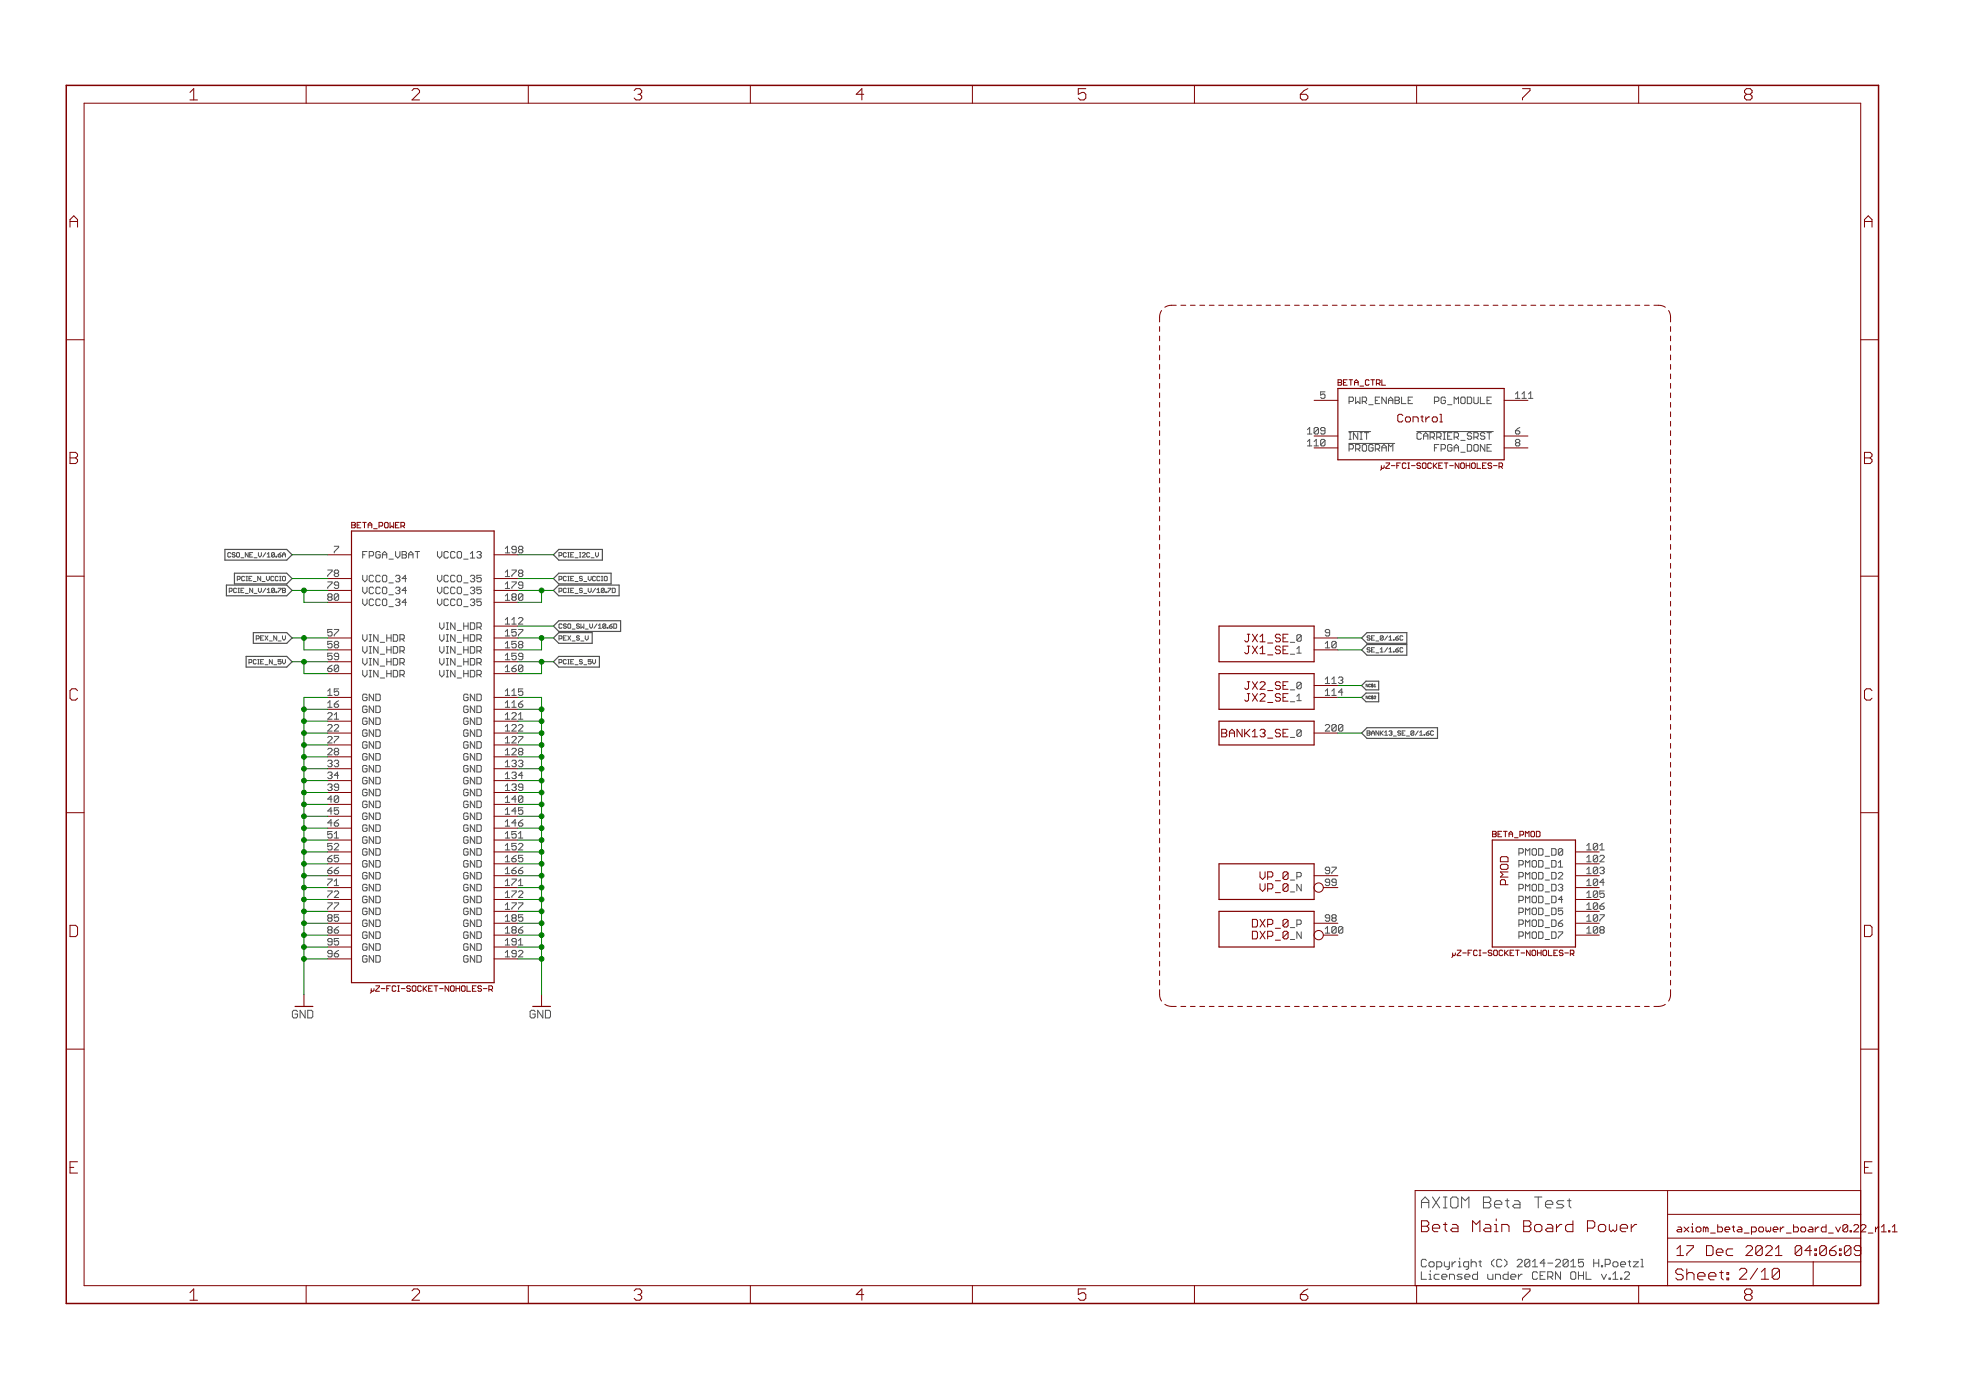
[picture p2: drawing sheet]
<svg xmlns="http://www.w3.org/2000/svg" width="420mm" height="297mm" viewBox="0 0 420 297" stroke-linecap="round" stroke-linejoin="round" font-family="sans-serif">
<g fill="none" stroke="#505050" stroke-width=".21">
<path d="M279.4 92.8h1M279.4 95.3h1M279.4 91.8l.5-.4v1.4M279.4 94.4l.5-.5v1.4M283.2 83.7h-1v.7l.5-.2 .5 .2v.5l-.3 .2h-.4l-.3-.2M288.2 92.2h4.7M288.2 94.8h9.9M288.3 92.5h.5M288.3 93.9h.5M288.5 92.5v1.4M289.2 85.1l-.2-.2h-.7v1.4M289.2 85.6l-.2 .2h-.7"/>
<path d="M289.2 95.2l-.2-.2h-.7v1.4M289.2 95.7l-.2 .2h-.7M302.8 92.2h16.3M303.8 92.7l-.3-.2h-.4l-.3 .2v.9l.3 .3h.4l.3-.3M306.6 95v1.4M306.6 85.8h.7M306.6 95.7h.4M307.3 84.9h-.7v1.4M323.9 92.1v.4l.2 .3h.5l.2-.3M323.9 92.1h.7l.2 .2M323.9 84.2l.4-.5v1.4M323.9 85.1h.9"/>
<path d="M324.1 94.6l-.2 .2 .2 .5h.5l.2-.2M324.1 94.6h.5M324.6 94.6l.2 .2M324.8 94.1l-.2-.2h-.5l-.2 .2 .2 .5M324.8 91.4l-.9 .7M324.8 94.4l-.2 .2M49.3 118.3l-.2-.2h-.3l-.1 .2v.6l.1 .1 .5-.1M49.6 118.9l.2 .1 .4-.1M50.2 118.3l-.1-.2-.5 .2 .2 .3 .4 .1M71.4 116.7h1M72.4 117l-1 .9v.3M77.5 118.6h.5"/>
<path d="M78.4 117.9h-.9v1.4M93.5 117.9v.9l.5 .5 .4-.5M108 117.2l.5-.5v1.5M108 118.2h.9M119.5 118.7h.4l.2-.1-.2-.5h-.4v.9M120.6 118.1l-.2 .2v.6l.2 .1M49 126.3h.5l.1-.1-.1-.5h-.5v.9M50.6 125.9l-.2-.2-.5 .2v.6l.2 .1 .5-.1M50.7 123.8h.5l.1-.2-.1-.4h-.5v.9M50.9 125.7h.3M50.9 126.6h.3M51 125.7v.9"/>
<path d="M52.3 123.3l-.2-.1-.5 .1v.7l.2 .1 .5-.1M54.8 136.5h.4l.2-.5-.6-.1v.9M55.7 136.3h.3M56.3 135.9h-.6v.9h.6M70 135.7l.3 .2h.4l.3-.2M70 138.2l.3 .3h.4l.3-.3M70 124.4h1M70 121.8h1M70.3 127.6l-.3 .2 .3 .5h.4l.3-.2M70.3 127.6h.4M70.7 127.6l.3 .2M71 122l-1 1v.2"/>
<path d="M71 124.6l-1 .9v.3M71 127.1l-.3-.2h-.4l-.3 .2 .3 .5M71 134.5h-1v.7l.5-.2 .5 .2M71 137.1h-1v.7l.5-.3 .5 .3M71 139.6h-1v.7l.5-.2 .5 .2M71 127.4l-.3 .2M77.5 122.9v1l.5 .4 .4-.4M77.5 125.5v.9l.5 .5 .4-.5M77.5 128v.9l.5 .5 .4-.5M77.5 135.6v1l.5 .4 .4-.4M77.5 138.2v.9l.5 .5 .4-.5M93.5 122.9v1l.5 .4 .4-.4"/>
<path d="M93.5 125.5v.9l.5 .5 .4-.5M93.5 128v.9l.5 .5 .4-.5M94 133.1v.9l.4 .5M94 135.6v1l.4 .4M94 138.2v.9l.4 .5M108 122.3l.5-.5v1.4M108 124.8l.5-.4v1.4M108 127.4l.5-.5v1.4M108 132.4l.5-.4v1.4M108 135l.5-.5v1.4M108 137.5l.5-.4v1.4M108 123.2h.9"/>
<path d="M108 125.8h.9M108 128.3h.9M108 135.9h.9M108 138.5h.9M108 133.4h.9M119.5 126.3h.4l.2-.4-.6-.2v.9M119.5 123.8h.4l.2-.5-.6-.1v.9M119.5 136.5h.4l.2-.5-.6-.1v.9M120.1 133.5l-.2-.2-.4 .2v.6l.1 .2 .5-.2M120.4 134.1l.2 .2M120.4 136.3h.3M120.6 125.7l-.2 .2v.6l.2 .1"/>
<path d="M120.6 123.2l-.2 .1v.7l.2 .1M120.6 133.3l-.2 .2 .2 .3M121 135.9h-.6v.9h.6M283.2 135.7l.3 .2h.4l.3-.2M283.2 138.5h1M283.2 137.5l.5-.4v1.4M284.2 134.7l-.3-.2h-.4l-.3 .2 .3 .5h.7M292.8 138.6l-.1-.2-.5 .2 .1 .3h.4l.1 .1-.1 .3-.5-.1M292.8 136l-.1-.1-.5 .1 .1 .3h.4l.1 .2-.1 .3-.5-.1M293.1 136.3h.3M293.1 138.9h.3M293.7 138.4h-.6v.9h.6"/>
<path d="M293.7 135.9h-.6v.9h.6M53.2 141.6h.5l.1-.2-.1-.5h-.5v1M54.8 141.1l-.2-.2-.5 .2v.6l.2 .2 .5-.2M70 147.7l.5-.5v1.4M70 150.2l.5-.4v1.4M70 148.6h1M70 152.5l.3-.2h.4l.3 .2M70 151.2h1M70 155.1l.3-.3h.4l.3 .3M70 157.6l.3-.2h.4l.3 .2M70 142.8v.5l.3 .2h.4l.3-.2M70 140.8l.3 .2h.4l.3-.2"/>
<path d="M70 142.8h.7l.3 .3M71 152.8l-1 .9h1M71 155.3l-1 .9h1M71 157.8l-1 1h1M71 142.1l-1 .7M77.5 140.7v.9l.5 .5 .4-.5M77.5 143.3v.9l.5 .5 .4-.5M78 149h.4M78 151.6h.4M78 154.1h.4M78 156.7h.4M78 159.2h.4"/>
<path d="M78.4 148.6l-.2-.3h-.5l-.2 .3v.9l.2 .2h.5l.2-.2M78.4 151.1l-.2-.2h-.5l-.2 .2v.9l.2 .3h.5l.2-.3M78.4 153.6l-.2-.2h-.5l-.2 .2v1l.2 .2h.5l.2-.2M78.4 156.2l-.2-.2h-.5l-.2 .2v.9l.2 .3h.5l.2-.3M78.4 158.7l-.2-.2h-.5l-.2 .2v1l.2 .2h.5l.2-.2M94 140.7v.9l.4 .5M94 143.3v.9l.4 .5M99.3 148.3l-.2 .3v.9l.2 .2M99.3 150.9l-.2 .2v.9l.2 .3M99.3 153.4l-.2 .2v1l.2 .2M99.3 156l-.2 .2v.9l.2 .3M99.3 158.5l-.2 .2v1l.2 .2"/>
<path d="M108 148.6h.9M108 151.2h.9M108 153.7h.9M108 156.2h.9M108 158.8h.9M108 147.7l.5-.5v1.4M108 140.1l.5-.5v1.4M108 142.6l.5-.5v1.4M108 150.2l.5-.4v1.4M108 152.8l.5-.5v1.4M108 155.3l.5-.5v1.4M108 157.8l.5-.4v1.4"/>
<path d="M108 141h.9M108 143.5h.9M119.5 141.6h.4l.2-.5-.6-.2v1M120.6 140.9l-.2 .2v.6l.2 .2M283.2 148.6h1M283.2 155.1l.3-.3h.4l.3 .3M283.2 145.1l.5-.4v1.4M283.2 147.7l.5-.5v1.4M283.2 146.1h1M284.2 155.3l-1 .9h1M292.2 156.7h.5M292.2 156.2h.5l.1 .1-.1 .4 .1 .3-.1 .1h-.5z"/>
<path d="M292.3 146.2v.6l-.3-.6v.6M292.3 148.8v.5l-.3-.5v.5M292.9 146.3h-.4v.4h.4M292.9 148.8h-.4v.4h.4M293.1 146.7l.1 .1M293.1 149.2l.1 .1M293.1 156.7h.6M293.2 146.2v.3M293.2 148.8v.2M293.4 156.2l-.3 .3v.6M70 160.1l.3-.2h.4l.3 .2M70 165.2l.3-.2h.4l.3 .2"/>
<path d="M70 162.7l.3-.2h.4l.3 .2M70 163.6l.3 .3h.4l.3-.3M70 166.2l.3 .2h.4l.3-.2M70 167.8l.3-.3h.4l.3 .3M70 168.7l.3 .2h.4l.3-.2M70 178.9l.3 .2h.4l.3-.2M70.5 163.2h.2M70.5 165.7h.2M70.5 168.2h.2M70.7 163.2l.3 .2M70.7 165.7l.3 .2M70.7 168.2l.3 .3"/>
<path d="M71 160.4l-1 .9h1M71 162.9l-.3 .3M71 165.5l-.3 .2M71 168l-.3 .2M71 170.8h-1l.7-.7v1.4M71 173.3h-1l.7-.7v1.4M71 175.9h-1l.7-.7v1.4M71 177.7h-1v.7l.5-.2 .5 .2M78 161.7h.4M78 164.3h.4M78 166.8h.4M78 169.4h.4"/>
<path d="M78 171.9h.4M78 174.4h.4M78 177h.4M78 179.5h.4M78.4 161.3l-.2-.3h-.5l-.2 .3v.9l.2 .2h.5l.2-.2M78.4 163.8l-.2-.2h-.5l-.2 .2v.9l.2 .3h.5l.2-.3M78.4 166.3l-.2-.2h-.5l-.2 .2v1l.2 .2h.5l.2-.2M78.4 168.9l-.2-.2h-.5l-.2 .2v.9l.2 .3h.5l.2-.3M78.4 171.4l-.2-.2h-.5l-.2 .2v1l.2 .2h.5l.2-.2M78.4 174l-.2-.3h-.5l-.2 .3v.9l.2 .2h.5l.2-.2M78.4 176.5l-.2-.2h-.5l-.2 .2v.9l.2 .3h.5l.2-.3M78.4 179l-.2-.2h-.5l-.2 .2v1l.2 .2h.5l.2-.2"/>
<path d="M99.3 161l-.2 .3v.9l.2 .2M99.3 163.6l-.2 .2v.9l.2 .3M99.3 166.1l-.2 .2v1l.2 .2M99.3 168.7l-.2 .2v.9l.2 .3M99.3 171.2l-.2 .2v1l.2 .2M99.3 173.7l-.2 .3v.9l.2 .2M99.3 176.3l-.2 .2v.9l.2 .3M99.3 178.8l-.2 .2v1l.2 .2M108 161.3h.9M108 163.9h.9M108 166.4h.9M108 168.9h.9"/>
<path d="M108 179.1h.9M108 160.4l.5-.5v1.4M108 162.9l.5-.4v1.4M108 165.5l.5-.5v1.4M108 168l.5-.5v1.4M108 170.5l.5-.4v1.4M108 173.1l.5-.5v1.4M108 175.6l.5-.4v1.4M108 178.2l.5-.5v1.4M108 171.5h.9M108 174h.9M108 176.6h.9"/>
<path d="M70 183.5v.4l.3 .3h.4l.3-.3M70 186v.5l.3 .2h.4l.3-.2M70 181.4l.3 .2h.4l.3-.2M70 183.5h.7l.3 .2M70 187.9h1M70 186h.7l.3 .2M70 192.9h1M70 190.4h1M70.3 196.2l-.3 .2 .3 .5h.4l.3-.3M70.3 198.7l-.3 .2 .3 .5h.4l.3-.2M70.3 196.2h.4M70.3 198.7h.4"/>
<path d="M70.7 196.2l.3 .2M70.7 198.7l.3 .2M71 180.2h-1v.7l.5-.2 .5 .2M71 188.1l-1 .9v.3M71 190.6l-1 1v.2M71 193.2l-1 .9v.2M71 195.7l-.3-.2h-.4l-.3 .2 .3 .5M71 198.2l-.3-.2h-.4l-.3 .2 .3 .5M71 182.8l-1 .7M71 185.3l-1 .7M71 195.9l-.3 .3M71 198.5l-.3 .2"/>
<path d="M78 182.1h.4M78 184.6h.4M78 187.1h.4M78 189.7h.4M78 192.2h.4M78 194.8h.4M78 197.3h.4M78 199.8h.4M78.4 181.6l-.2-.2h-.5l-.2 .2v.9l.2 .3h.5l.2-.3M78.4 184.1l-.2-.2h-.5l-.2 .2v1l.2 .2h.5l.2-.2M78.4 186.7l-.2-.3h-.5l-.2 .3v.9l.2 .2h.5l.2-.2M78.4 189.2l-.2-.2h-.5l-.2 .2v.9l.2 .3h.5l.2-.3"/>
<path d="M78.4 191.7l-.2-.2h-.5l-.2 .2v1l.2 .2h.5l.2-.2M78.4 194.3l-.2-.2h-.5l-.2 .2v.9l.2 .3h.5l.2-.3M78.4 196.8l-.2-.2h-.5l-.2 .2v1l.2 .2h.5l.2-.2M78.4 199.4l-.2-.3h-.5l-.2 .3v.9l.2 .2h.5l.2-.2M99.3 181.4l-.2 .2v.9l.2 .3M99.3 183.9l-.2 .2v1l.2 .2M99.3 186.4l-.2 .3v.9l.2 .2M99.3 189l-.2 .2v.9l.2 .3M99.3 191.5l-.2 .2v1l.2 .2M99.3 194.1l-.2 .2v.9l.2 .3M99.3 196.6l-.2 .2v1l.2 .2M99.3 199.1l-.2 .3v.9l.2 .2"/>
<path d="M108 181.6h.9M108 184.2h.9M108 186.7h.9M108 196.9h.9M108 199.4h.9M108 180.7l.5-.5v1.4M108 183.2l.5-.4v1.4M108 185.8l.5-.5v1.4M108 188.3l.5-.4v1.4M108 190.9l.5-.5v1.4M108 193.4l.5-.5v1.4M108 195.9l.5-.4v1.4"/>
<path d="M108 198.5l.5-.5v1.4M108 189.3h.9M108 191.8h.9M108 194.3h.9M283.2 186.5l.3 .2h.4l.3-.2M283.2 196.6l.3 .3h.4l.3-.3M283.2 199.4h1M283.2 189l.3 .3h.4l.3-.3M283.2 198.5l.5-.5v1.4M284.2 185.5l-.3-.2h-.4l-.3 .2 .3 .5h.7M284.2 188.1l-.3-.2h-.4l-.3 .2 .3 .5h.7M284.2 195.7l-.3-.2h-.4l-.3 .2 .3 .5h.7"/>
<path d="M324.6 181.4h.7M324.6 183.9h.7M324.6 186.4h.7M324.6 197.5h.7M324.6 195h.7M324.6 192.4h.7M324.6 189.9h.7M324.6 187.4h.7M324.6 184.8h.7M324.6 182.3h.7M325.3 189h-.7v1.4M325.3 191.5h-.7v1.4"/>
<path d="M325.3 194.1h-.7v1.4M325.3 196.6h-.7v1.4M325.3 199.1h-.7v1.4M339.1 181.6h.9M339.1 184.2h.9M339.1 186.7h.9M339.1 196.9h.9M339.1 199.4h.9M339.1 189.3h.9M339.1 191.8h.9M339.1 194.3h.9M339.1 198.5l.5-.5v1.4"/>
<path d="M339.1 180.7l.5-.5v1.4M339.1 183.2l.5-.4v1.4M339.1 185.8l.5-.5v1.4M339.1 188.3l.5-.4v1.4M339.1 190.9l.5-.5v1.4M339.1 193.4l.5-.5v1.4M339.1 195.9l.5-.4v1.4M63 216.7h.6M63.3 215.9h-.5l-.3 .3v1.1l.3 .2h.5M70 201.7l.3 .3h.4l.3-.3M70 204.3l.3 .2h.4l.3-.2M71 200.8l-.3-.2h-.4l-.3 .2 .3 .5h.7"/>
<path d="M71 203.3l-.3-.2h-.4l-.3 .2 .3 .5h.7M78 202.4h.4M78 204.9h.4M78.4 201.9l-.2-.2h-.5l-.2 .2v.9l.2 .3h.5l.2-.3M78.4 204.4l-.2-.2h-.5l-.2 .2v1l.2 .2h.5l.2-.2M99.3 201.7l-.2 .2v.9l.2 .3M99.3 204.2l-.2 .2v1l.2 .2M108 202h.9M108 204.5h.9M108 201l.5-.4v1.4M108 203.6l.5-.5v1.4M113.8 216.7h.6"/>
<path d="M114.1 215.9h-.5l-.3 .3v1.1l.3 .2h.5M324.6 200.1h.7M303.8 257h1.6M304.6 255.8l-.8 .8v1.5M303.8 271.8v1.6h1M304.6 269.1h-.6l-.2 .3v1.1l.2 .2h.6M344.7 273.4h1.1M346.3 273.1h.3v.3h-.3zM347.4 271.8h.6l.2 .2v.3l-1 1.1h1M348 269.6h.5M348.2 269.4v1.1l.3 .2M349.1 269.6h1l-1 1.1h1"/>
<path d="M350.7 269.1h.3v1.6M350.7 270.7h.5"/>
</g>
<g fill="none" stroke="#505050" stroke-width=".25">
<path d="M62.4 118.6l-1.1-1.2h-13.2v2.3h13.2M118.3 118.6l1.1-1.2h9.3v2.3h-9.3zM62.4 126.2l-1.1-1.2h-12.9v2.3h12.9M62.4 123.6l-1.1-1.1h-11.2v2.3h11.2M62.4 136.3l-1.1-1.1h-7.2v2.3h7.2M118.3 126.2l1.1-1.2h12.9v2.3h-12.9zM118.3 123.6l1.1-1.1h11.2v2.3h-11.2zM119.4 132.7h13.2v2.2h-13.2l-1.1-1.1zM119.4 135.2h7.2v2.3h-7.2l-1.1-1.2zM291 136.3l1.1-1.1h8.6v2.3h-8.6zM291 138.9l1.1-1.2h8.6v2.3h-8.6zM62.4 141.4l-1.1-1.1h-8.7v2.3h8.7"/>
<path d="M119.4 140.3h8.7v2.3h-8.7l-1.1-1.2zM291 156.7l1.1-1.2h15.1v2.3h-15.1zM291 146.5l.9-.9h2.7v1.8h-2.7zM291 149l.9-.9h2.7v1.9h-2.7z"/>
</g>
<g fill="none" stroke="#800000" stroke-width=".21">
<path d="M41.4 18.9l-.8 .8M65.4 18.2v3.9M88.5 18.9l-.4 .4M89.7 19.7l-1.6 1.7h1.6M112.9 18.2v3.9M135.9 18.9l-.4 .4M160.4 18.2v3.9M184.2 18.9l-1.2 1.3h1.6M207.8 18.2v3.9M232.1 18.9h-1.7v1.3l.8-.5M255.3 18.2v3.9M278.7 19.3l-.8 .9"/>
<path d="M302.7 18.2v3.9M325.4 18.9h1.6M327 19.3l-1.6 1.7v.4M350.2 18.2v3.9M373.2 18.9l-.4 .4v.4l.4 .5-.4 .4v.4l.4 .4M18 22.1h379.7v252.6h-379.7zM40.6 21.4h1.6M135.5 21l.4 .4M230.4 21l.4 .4M277.9 20.2v.8l.4 .4M277.9 20.2h1.2M14.2 72.6h3.8"/>
<path d="M247.8 69.8v1M247.8 71.8v1M247.8 73.9v1M247.8 75.9v1M247.8 77.9v1M247.8 79.9v1M248.2 66.4l-.4 1v1.4M251.4 65.2l-1.4 .1-1.1 .4M252.4 65.2h1M254.4 65.2h1M256.4 65.2h1.1M258.4 65.2h1.1"/>
<path d="M260.5 65.2h1M262.5 65.2h1M264.5 65.2h1M266.5 65.2h1M268.5 65.2h1.1M270.6 65.2h1M272.6 65.2h1M274.6 65.2h1M276.6 65.2h1.1M278.7 65.2h1M280.7 65.2h1M282.7 65.2h1"/>
<path d="M284.7 65.2h1M286.7 65.2h1.1M288.8 65.2h1M290.8 65.2h1M292.8 65.2h1M294.8 65.2h1M296.9 65.2h1M298.9 65.2h1M300.9 65.2h1M302.9 65.2h1M304.9 65.2h1.1M307 65.2h1"/>
<path d="M309 65.2h1M311 65.2h1M313 65.2h1M315 65.2h1.1M317.1 65.2h1M319.1 65.2h1M321.1 65.2h1M323.1 65.2h1.1M325.2 65.2h1M327.2 65.2h1M329.2 65.2h1M331.2 65.2h1.1"/>
<path d="M333.2 65.2h1.1M335.3 65.2h1M337.3 65.2h1M339.3 65.2h1M341.3 65.2h1M343.3 65.2h1.1M345.4 65.2h1M347.4 65.2h1M349.4 65.2h1M351.5 65.2h1M353.5 65.2l1.4 .1 1 .4M356.6 66.4l.4 1v1.4"/>
<path d="M357 69.8v1M357 71.8v1M357 73.9v1M357 75.9v1M357 77.9v1M357 79.9v1M397.7 72.6h3.8M15 97.9h1.2M16.2 96.7h-1.2v2.4h1.2M247.8 81.9v1.1M247.8 84v1M247.8 86v1"/>
<path d="M247.8 88v1M247.8 90v1.1M247.8 92.1v1M247.8 94.1v1M247.8 96.1v1M247.8 98.1v1.1M280.8 93.2h5.1M280.8 85.6h5.1M280.8 95.7h5.1M286 81.2h.6l.1 .1-.1 .4 .1 .4-.1 .2h-.6zM286 81.7h.6M295.2 99.5v.8l-.2 .2"/>
<path d="M295.8 99.5v.4l-.2 .2-.4-.2M296.2 98.9h.8l-.8 1.2h.8M297.3 99.5h.8M299.8 88.8l-.3-.3h-.5l-.3 .3v1.1l.3 .3h.5l.3-.3M321.5 93.2h5M321.5 85.6h5M321.5 95.7h5M357 81.9v1.1M357 84v1M357 86v1M357 88v1M357 90v1.1"/>
<path d="M357 92.1v1M357 94.1v1M357 96.1v1M357 98.1v1.1M398.5 97.9h1.2M399.7 96.7h-1.2v2.4h1.2M70 118.6h5.1M75.2 111.6h.6l.1 .2-.1 .4 .1 .4-.1 .2h-.6zM75.2 112.2h.6M105.6 118.6h5.1M247.8 100.2v1M247.8 102.2v1"/>
<path d="M247.8 104.2v1M247.8 106.2v1.1M247.8 108.3v1M247.8 110.3v1M247.8 112.3v1M247.8 114.3v1.1M247.8 116.4v1M247.8 118.4v1M357 100.2v1M357 102.2v1M357 104.2v1M357 106.2v1.1"/>
<path d="M357 108.3v1M357 110.3v1M357 112.3v1M357 114.3v1.1M357 116.4v1M357 118.4v1M14.2 123.1h3.8M70 123.6h5.1M70 126.2h5.1M70 128.7h5.1M70 136.3h5.1M70 138.9h5.1"/>
<path d="M105.6 123.6h5.1M105.6 126.2h5.1M105.6 128.7h5.1M105.6 136.3h5.1M105.6 138.9h5.1M105.6 133.8h5.1M247.8 120.4v1M247.8 122.4v1M247.8 124.5v1M247.8 126.5v1M247.8 128.5v1M247.8 130.5v1.1"/>
<path d="M247.8 132.5v1.1M247.8 134.6v1M247.8 136.6v1M247.8 138.6v1.1M266.6 135.5h.5M266.6 138.1h.5M266.8 135.5v1.4l-.2 .3h-.3l-.3-.3M266.8 138.1v1.3l-.2 .3h-.3l-.3-.3M267.7 135.5l1 1.7M267.7 138.1l1 1.6M268.7 135.5l-1 1.7M268.7 138.1l-1 1.6"/>
<path d="M280.8 136.3h5.1M280.8 138.9h5.1M357 120.4v1M357 122.4v1M357 124.5v1M357 126.5v1M357 128.5v1M357 130.5v1.1M357 132.5v1.1M357 134.6v1M357 136.6v1M357 138.6v1.1"/>
<path d="M397.7 123.1h3.8M15.4 147.2l-.4 .4v1.6l.4 .4M70 149h5.1M70 151.6h5.1M70 154.1h5.1M70 156.7h5.1M70 159.2h5.1M70 141.4h5.1M70 144h5.1M105.6 149h5.1M105.6 151.6h5.1M105.6 154.1h5.1"/>
<path d="M105.6 156.7h5.1M105.6 159.2h5.1M105.6 141.4h5.1M105.6 144h5.1M247.8 140.7v1M247.8 142.7v1M247.8 144.7v1M247.8 146.7v1M247.8 148.7v1.1M247.8 150.8v1M247.8 152.8v1M247.8 154.8v1.1"/>
<path d="M247.8 156.8v1.1M247.8 158.9v1M261.1 156.7h.8M261.9 156.7l.3 .2M262.2 156.1l-.3-.2h-.8v1.6h.8l.3-.3M262.2 156.4l-.3 .3M266.6 145.7h.5M266.6 148.2h.5M266.8 145.7v1.3l-.2 .3h-.3l-.3-.3M266.8 148.2v1.4l-.2 .2h-.3l-.3-.2M267.7 145.7l1 1.6M267.7 148.2l1 1.6"/>
<path d="M268.7 145.7l-1 1.6M268.7 148.2l-1 1.6M280.8 149h5.1M280.8 156.7h5.1M280.8 146.5h5.1M357 140.7v1M357 142.7v1M357 144.7v1M357 146.7v1M357 148.7v1.1M357 150.8v1M357 152.8v1"/>
<path d="M357 154.8v1.1M357 156.8v1.1M357 158.9v1M398.9 147.2l-.4 .4v1.6l.4 .4M14.2 173.7h3.8M70 161.7h5.1M70 164.3h5.1M70 166.8h5.1M70 169.4h5.1M70 171.9h5.1M70 174.4h5.1M70 177h5.1"/>
<path d="M70 179.5h5.1M105.6 161.7h5.1M105.6 164.3h5.1M105.6 166.8h5.1M105.6 169.4h5.1M105.6 171.9h5.1M105.6 174.4h5.1M105.6 177h5.1M105.6 179.5h5.1M247.8 160.9v1M247.8 162.9v1M247.8 164.9v1.1"/>
<path d="M247.8 167v1M247.8 169v1M247.8 171v1M247.8 173v1.1M247.8 175.1v1M247.8 177.1v1M247.8 179.1v1M319 177.7h.6l.2 .1-.2 .4 .2 .4-.2 .2h-.6zM319 178.2h.6M357 160.9v1M357 162.9v1M357 164.9v1.1"/>
<path d="M357 167v1M357 169v1M357 171v1M357 173v1.1M357 175.1v1M357 177.1v1M357 179.1v1M397.7 173.7h3.8M16.2 197.7h-1.2v2.5h1.2M70 182.1h5.1M70 184.6h5.1M70 187.1h5.1"/>
<path d="M70 189.7h5.1M70 192.2h5.1M70 194.8h5.1M70 197.3h5.1M70 199.8h5.1M105.6 182.1h5.1M105.6 184.6h5.1M105.6 187.1h5.1M105.6 189.7h5.1M105.6 192.2h5.1M105.6 194.8h5.1M105.6 197.3h5.1"/>
<path d="M105.6 199.8h5.1M247.8 181.1v1.1M247.8 183.2v1M247.8 185.2v1M247.8 187.2v1M247.8 189.2v1.1M247.8 191.3v1M247.8 193.3v1M247.8 195.3v1M247.8 197.3v1.1M247.8 199.3v1.1M268.7 196.7l-.2-.2h-.8v1.6h.8l.2-.3"/>
<path d="M268.7 199.3l-.2-.3h-.8v1.6h.8l.2-.2M269.3 186.3v1.1l.5 .5 .6-.5M269.3 188.8v1.1l.5 .6 .6-.6M280.8 187.1h5.1M280.8 197.3h5.1M282.8 189.7h3.1M282.8 199.8h3.1M321.5 188h-.6l-.2 .2v.9h1.6M322 183.1h-1.1l-.2 .2v.8h1.6M322 184.7h-1.1l-.2 .3v.5l.2 .3h1.1M322.3 186.3h-1.6l.5 .6-.5 .5h1.6M336.7 182.1h5.1"/>
<path d="M336.7 184.6h5.1M336.7 187.1h5.1M336.7 189.7h5.1M336.7 192.2h5.1M336.7 194.8h5.1M336.7 197.3h5.1M336.7 199.8h5.1M357 181.1v1.1M357 183.2v1M357 185.2v1M357 187.2v1M357 189.2v1.1"/>
<path d="M357 191.3v1M357 193.3v1M357 195.3v1M357 197.3v1.1M357 199.3v1.1M399.7 197.7h-1.2v2.5h1.2M65 212.5v2.6M70 202.4h5.1M70 204.9h5.1M79.3 211.3v.7l-.2 .2M79.9 211.3v.3l-.2 .2-.4-.2M80.3 210.7h.8v.2l-.8 .7v.2h.8"/>
<path d="M81.5 211.3h.8M105.6 202.4h5.1M105.6 204.9h5.1M115.7 212.5v2.6M247.8 211.5v1.4l.4 1M247.8 201.4v1M247.8 203.4v1M247.8 205.4v1.1M247.8 207.5v1M247.8 209.5v1M248.9 214.6l1.1 .4 1.4 .1M252.4 215.1h1"/>
<path d="M254.4 215.1h1M256.4 215.1h1.1M258.4 215.1h1.1M260.5 215.1h1M262.5 215.1h1M264.5 215.1h1M266.5 215.1h1M268.5 215.1h1.1M270.6 215.1h1M272.6 215.1h1M274.6 215.1h1M276.6 215.1h1.1"/>
<path d="M278.7 215.1h1M280.7 215.1h1M282.7 215.1h1M284.7 215.1h1M286.7 215.1h1.1M288.8 215.1h1M290.8 215.1h1M292.8 215.1h1M294.8 215.1h1M296.9 215.1h1M298.9 215.1h1M300.9 215.1h1"/>
<path d="M302.9 215.1h1M304.9 215.1h1.1M307 215.1h1M309 215.1h1M310.5 203.6v.8l-.2 .2M311 215.1h1M311 203.6v.4l-.2 .2-.3-.2M311.4 203.1h.8v.1l-.8 .8v.2h.8M312.6 203.6h.8M313 215.1h1M315 215.1h1.1M317.1 215.1h1"/>
<path d="M319.1 215.1h1M321.1 215.1h1M323.1 215.1h1.1M325.2 215.1h1M327.2 215.1h1M329.2 215.1h1M331.2 215.1h1.1M333.2 215.1h1.1M335.3 215.1h1M337.3 215.1h1M339.3 215.1h1M341.3 215.1h1"/>
<path d="M343.3 215.1h1.1M345.4 215.1h1M347.4 215.1h1M349.4 215.1h1M351.5 215.1h1M355.9 214.6l-1 .4-1.4 .1M357 211.5v1.4l-.4 1M357 201.4v1M357 203.4v1M357 205.4v1.1M357 207.5v1M357 209.5v1"/>
<path d="M14.2 224.2h3.8M397.7 224.2h3.8M15 249.5h.8M16.6 248.3h-1.6v2.4h1.6M356.4 254.4v20.3M356.4 259.5h41.3M397.7 254.4h-95.3v20.3M398.5 249.5h.8M400.1 248.3h-1.6v2.4h1.6M40.6 277.9h1.6M41.4 275.4l-.8 .8M65.4 274.7v3.9"/>
<path d="M88.5 275.4l-.4 .4M89.7 276.2l-1.6 1.7h1.6M112.9 274.7v3.9M135.5 277.5l.4 .4M135.9 275.4l-.4 .4M160.4 274.7v3.9M184.2 275.4l-1.2 1.2h1.6M207.8 274.7v3.9M230.4 277.5l.4 .4M232.1 275.4h-1.7v1.2l.8-.4M255.3 274.7v3.9M277.9 276.6h1.2"/>
<path d="M277.9 276.6v.9l.4 .4M278.7 275.8l-.8 .8M302.7 274.7v3.9M303.8 262h1.2M305 260.9h-1.2v2.3h1.2M325.4 275.4h1.6M327 275.8l-1.6 1.7v.4M348.6 261.7v1.5M349.8 261.7h-.4l-.8 .7M350.2 274.7v3.9M356.4 269.7h41.3M356.4 264.6h41.3"/>
<path d="M358.1 273.1l.4 .4M358.4 268.3h1.4M358.5 271.2l-.4 .3v.4l.4 .4M358.6 262.2h.5M359.1 266.2l-.7 .7M359.4 262.7h-.8l-.2 .3 .2 .2h.8M373.2 275.4l-.4 .4v.4l.4 .4-.4 .5v.4l.4 .4M387.5 269.7v5M396.6 266.2h.7l.4 .4M396.6 267.3h1.1M397.7 267.9l-.4 .4h-.7M404.4 263.2h1"/>
<path d="M404.4 262.2l.5-.5v1.5"/>
<circle cx="281.8" cy="199.8" r=".99"/>
<circle cx="281.8" cy="189.7" r=".99"/>
</g>
<path d="M285.9 83h35.6v15.3h-35.6zM75.1 113.5h30.5v96.5h-30.5zM260.5 133.8h20.3v7.6h-20.3zM260.5 144h20.3v7.6h-20.3zM260.5 154.1h20.3v5.1h-20.3zM318.9 179.5h17.8v22.9h-17.8zM260.5 194.8h20.3v7.6h-20.3zM260.5 184.6h20.3v7.6h-20.3zM63.1 215.1h3.8M113.9 215.1h3.7" fill="none" stroke="#800000" stroke-width=".25"/>
<path d="M14.2 18.2h387.3v260.4h-387.3z" fill="none" stroke="#800000" stroke-width=".32"/>
<g fill="none" stroke="#008000" stroke-width=".21">
<path d="M62.4 118.6h7.6M110.7 118.6h7.6M62.4 126.2h7.6M62.4 123.6h7.6M62.4 136.3h7.6M65 126.2v2.5h5M65 136.3v2.6h5M110.7 126.2h7.6M110.7 133.8h7.6M110.7 123.6h7.6M110.7 136.3h7.6M115.7 126.2v2.5h-5"/>
<path d="M115.7 136.3v2.6h-5M285.9 136.3h5.1M285.9 138.9h5.1M62.4 141.4h7.6M65 141.4v2.6h5M65 159.2h5M65 156.7h5M65 154.1h5M65 151.6h5M70 149h-5v63.5M110.7 149h5v63.5M110.7 159.2h5"/>
<path d="M110.7 156.7h5M110.7 154.1h5M110.7 151.6h5M110.7 141.4h7.6M115.7 141.4v2.6h-5M285.9 149h5.1M285.9 156.7h5.1M285.9 146.5h5.1M65 179.5h5M65 177h5M65 174.4h5M65 171.9h5"/>
<path d="M65 169.4h5M65 166.8h5M65 164.3h5M65 161.7h5M110.7 179.5h5M110.7 177h5M110.7 174.4h5M110.7 171.9h5M110.7 169.4h5M110.7 166.8h5M110.7 164.3h5M110.7 161.7h5"/>
<path d="M65 199.8h5M65 197.3h5M65 194.8h5M65 192.2h5M65 189.7h5M65 187.1h5M65 184.6h5M65 182.1h5M110.7 199.8h5M110.7 197.3h5M110.7 194.8h5M110.7 192.2h5"/>
<path d="M110.7 189.7h5M110.7 187.1h5M110.7 184.6h5M110.7 182.1h5M65 204.9h5M65 202.4h5M110.7 204.9h5M110.7 202.4h5"/>
</g>
<g fill="#008000" stroke="#008000" stroke-width=".21">
<circle cx="65" cy="204.9" r=".51"/>
<circle cx="65" cy="202.4" r=".51"/>
<circle cx="65" cy="199.8" r=".51"/>
<circle cx="65" cy="197.3" r=".51"/>
<circle cx="65" cy="194.8" r=".51"/>
<circle cx="65" cy="192.2" r=".51"/>
<circle cx="65" cy="189.7" r=".51"/>
<circle cx="65" cy="187.1" r=".51"/>
<circle cx="65" cy="184.6" r=".51"/>
<circle cx="65" cy="182.1" r=".51"/>
<circle cx="65" cy="179.5" r=".51"/>
<circle cx="65" cy="177" r=".51"/>
<circle cx="65" cy="174.4" r=".51"/>
<circle cx="65" cy="171.9" r=".51"/>
<circle cx="65" cy="169.4" r=".51"/>
<circle cx="65" cy="166.8" r=".51"/>
<circle cx="65" cy="164.3" r=".51"/>
<circle cx="65" cy="161.7" r=".51"/>
<circle cx="65" cy="159.2" r=".51"/>
<circle cx="65" cy="156.7" r=".51"/>
<circle cx="65" cy="154.1" r=".51"/>
<circle cx="65" cy="151.6" r=".51"/>
<circle cx="115.7" cy="151.6" r=".51"/>
<circle cx="115.7" cy="154.1" r=".51"/>
<circle cx="115.7" cy="156.7" r=".51"/>
<circle cx="115.7" cy="159.2" r=".51"/>
<circle cx="115.7" cy="161.7" r=".51"/>
<circle cx="115.7" cy="164.3" r=".51"/>
<circle cx="115.7" cy="166.8" r=".51"/>
<circle cx="115.7" cy="169.4" r=".51"/>
<circle cx="115.7" cy="171.9" r=".51"/>
<circle cx="115.7" cy="174.4" r=".51"/>
<circle cx="115.7" cy="177" r=".51"/>
<circle cx="115.7" cy="179.5" r=".51"/>
<circle cx="115.7" cy="182.1" r=".51"/>
<circle cx="115.7" cy="184.6" r=".51"/>
<circle cx="115.7" cy="187.1" r=".51"/>
<circle cx="115.7" cy="189.7" r=".51"/>
<circle cx="115.7" cy="192.2" r=".51"/>
<circle cx="115.7" cy="194.8" r=".51"/>
<circle cx="115.7" cy="197.3" r=".51"/>
<circle cx="115.7" cy="199.8" r=".51"/>
<circle cx="115.7" cy="202.4" r=".51"/>
<circle cx="115.7" cy="204.9" r=".51"/>
<circle cx="65" cy="126.2" r=".51"/>
<circle cx="115.7" cy="126.2" r=".51"/>
<circle cx="115.7" cy="141.4" r=".51"/>
<circle cx="65" cy="141.4" r=".51"/>
<circle cx="115.7" cy="136.3" r=".51"/>
<circle cx="65" cy="136.3" r=".51"/>
</g>
<g font-size="3.7" fill="#800000">
<text x="41.9" y="21.4">1</text>
<text x="89.4" y="21.4">2</text>
<text x="136.9" y="21.4">3</text>
<text x="184.3" y="21.4">4</text>
<text x="231.8" y="21.4">5</text>
<text x="279.2" y="21.4">6</text>
<text x="326.7" y="21.4">7</text>
<text x="374.2" y="21.4">8</text>
<text x="16.2" y="48.6">A</text>
<text x="399.7" y="48.6">A</text>
<text x="16.2" y="99.2">B</text>
<text x="399.7" y="99.2">B</text>
<text x="16.2" y="149.7">C</text>
<text x="399.7" y="149.7">C</text>
<text x="16" y="200.2">D</text>
<text x="399.5" y="200.2">D</text>
<text x="41.9" y="277.9">1</text>
<text x="89.4" y="277.9">2</text>
<text x="136.9" y="277.9">3</text>
<text x="184.3" y="277.9">4</text>
<text x="231.8" y="277.9">5</text>
<text x="279.2" y="277.9">6</text>
<text x="326.7" y="277.9">7</text>
<text x="374.2" y="277.9">8</text>
</g>
<text font-size="3.6" fill="#505050" x="305.1" y="258.2">AXIOM Beta Test</text>
<g font-size="3.6" fill="#800000">
<text x="305.1" y="263.3">Beta Main Board Power</text>
<text x="359.4" y="273.6">Sheet: 2/10</text>
</g>
<g font-size="3.2" fill="#800000">
<text x="359.7" y="268.4">17 Dec 2021</text>
<text x="381.3" y="268.4">04:06:10</text>
</g>
<g font-size="2.5" fill="#800000">
<text x="300.6" y="90.2">Control</text>
<text x="268.7" y="137.2">JX1_SE</text>
<text x="268.7" y="139.8">JX1_SE</text>
<text x="268.7" y="147.4">JX2_SE</text>
<text x="268.7" y="149.9">JX2_SE</text>
<text x="262.6" y="157.5">BANK13_SE</text>
<text x="271.1" y="188">VP_0</text>
<text x="271.1" y="190.6">VP_0</text>
<text x="323.8" y="189.6" transform="rotate(-90 323.8 189.6)">PMOD</text>
<text x="269.2" y="198.2">DXP_0</text>
<text x="269.2" y="200.7">DXP_0</text>
</g>
<g font-size="2.5" fill="#505050">
<text x="63.8" y="217.6">GND</text>
<text x="114.6" y="217.6">GND</text>
<text x="305.1" y="270.8">Copyright (C) 2014-2015 H.Poetzl</text>
<text x="305.1" y="273.5">Licensed under CERN OHL v.1.2</text>
</g>
<g font-size="2.3" fill="#800000">
<text x="359.7" y="263.3">axiom_beta_power_board_v0.22</text>
<text x="397.7" y="263.3">_r1.</text>
<text x="402.1" y="263.3">1</text>
</g>
<g font-size="2.1" fill="#505050">
<text x="289.6" y="86.3">PWR_ENABLE</text>
<text x="307.2" y="86.3">PG_MODULE</text>
<text x="325.2" y="85.2">111</text>
<text x="280.9" y="92.8">109</text>
<text x="280.9" y="95.4">110</text>
<text x="289.6" y="93.9">INIT</text>
<text x="304.6" y="93.9">CARRIER_SRST</text>
<text x="325.2" y="92.8">6</text>
<text x="325.2" y="95.4">8</text>
<text x="289.6" y="96.5">PROGRAM</text>
<text x="307.5" y="96.5">FPGA_DONE</text>
<text x="72.8" y="118.2">7</text>
<text x="78.8" y="119.3">FPGA_VBAT</text>
<text x="94.7" y="119.3">VCCO_13</text>
<text x="109.3" y="118.2">198</text>
<text x="71.5" y="125.8">79</text>
<text x="71.5" y="123.3">78</text>
<text x="78.8" y="124.4">VCCO_34</text>
<text x="94.7" y="124.4">VCCO_35</text>
<text x="109.3" y="123.3">178</text>
<text x="109.3" y="125.8">179</text>
<text x="71.5" y="128.4">80</text>
<text x="78.8" y="129.5">VCCO_34</text>
<text x="78.8" y="126.9">VCCO_34</text>
<text x="94.7" y="126.9">VCCO_35</text>
<text x="94.7" y="129.5">VCCO_35</text>
<text x="109.3" y="128.4">180</text>
<text x="71.5" y="136">57</text>
<text x="78.8" y="137.1">VIN_HDR</text>
<text x="95.1" y="137.1">VIN_HDR</text>
<text x="95.1" y="134.6">VIN_HDR</text>
<text x="109.3" y="136">157</text>
<text x="109.3" y="133.4">112</text>
<text x="277.5" y="137.1">_0</text>
<text x="284.6" y="136">9</text>
<text x="71.5" y="143.6">60</text>
<text x="71.5" y="141.1">59</text>
<text x="71.5" y="138.5">58</text>
<text x="78.8" y="142.2">VIN_HDR</text>
<text x="78.8" y="139.6">VIN_HDR</text>
<text x="95.1" y="139.6">VIN_HDR</text>
<text x="95.1" y="142.2">VIN_HDR</text>
<text x="109.3" y="138.5">158</text>
<text x="109.3" y="141.1">159</text>
<text x="109.3" y="143.6">160</text>
<text x="277.5" y="139.6">_1</text>
<text x="284.6" y="138.5">10</text>
<text x="71.5" y="148.7">15</text>
<text x="78.8" y="149.8">GND</text>
<text x="78.8" y="144.7">VIN_HDR</text>
<text x="95.1" y="144.7">VIN_HDR</text>
<text x="99.7" y="149.8">GND</text>
<text x="109.3" y="148.7">115</text>
<text x="277.5" y="147.3">_0</text>
<text x="277.5" y="149.8">_1</text>
<text x="284.6" y="146.1">113</text>
<text x="284.6" y="148.7">114</text>
<text x="71.5" y="151.2">16</text>
<text x="71.5" y="153.8">21</text>
<text x="78.8" y="152.3">GND</text>
<text x="78.8" y="154.9">GND</text>
<text x="99.7" y="152.3">GND</text>
<text x="99.7" y="154.9">GND</text>
<text x="109.3" y="151.2">116</text>
<text x="109.3" y="153.8">121</text>
<text x="71.5" y="156.3">22</text>
<text x="71.5" y="158.8">27</text>
<text x="71.5" y="161.4">28</text>
<text x="78.8" y="157.4">GND</text>
<text x="78.8" y="160">GND</text>
<text x="99.7" y="157.4">GND</text>
<text x="99.7" y="160">GND</text>
<text x="109.3" y="156.3">122</text>
<text x="109.3" y="158.8">127</text>
<text x="109.3" y="161.4">128</text>
<text x="277.5" y="157.4">_0</text>
<text x="284.6" y="156.3">200</text>
<text x="71.5" y="163.9">33</text>
<text x="71.5" y="166.5">34</text>
<text x="78.8" y="162.5">GND</text>
<text x="78.8" y="165">GND</text>
<text x="78.8" y="167.6">GND</text>
<text x="99.7" y="162.5">GND</text>
<text x="99.7" y="165">GND</text>
<text x="99.7" y="167.6">GND</text>
<text x="109.3" y="163.9">133</text>
<text x="109.3" y="166.5">134</text>
<text x="71.5" y="169">39</text>
<text x="71.5" y="171.5">40</text>
<text x="78.8" y="170.1">GND</text>
<text x="78.8" y="172.7">GND</text>
<text x="99.7" y="170.1">GND</text>
<text x="99.7" y="172.7">GND</text>
<text x="109.3" y="169">139</text>
<text x="109.3" y="171.5">140</text>
<text x="71.5" y="174.1">45</text>
<text x="71.5" y="176.6">46</text>
<text x="71.5" y="179.2">51</text>
<text x="78.8" y="175.2">GND</text>
<text x="78.8" y="177.7">GND</text>
<text x="99.7" y="175.2">GND</text>
<text x="99.7" y="177.7">GND</text>
<text x="109.3" y="174.1">145</text>
<text x="109.3" y="176.6">146</text>
<text x="109.3" y="179.2">151</text>
<text x="71.5" y="181.7">52</text>
<text x="71.5" y="184.2">65</text>
<text x="78.8" y="180.3">GND</text>
<text x="78.8" y="182.8">GND</text>
<text x="78.8" y="185.4">GND</text>
<text x="99.7" y="180.3">GND</text>
<text x="99.7" y="182.8">GND</text>
<text x="99.7" y="185.4">GND</text>
<text x="109.3" y="181.7">152</text>
<text x="109.3" y="184.2">165</text>
<text x="325.2" y="185.4">PMOD_D1</text>
<text x="325.2" y="182.8">PMOD_D0</text>
<text x="340.4" y="184.2">102</text>
<text x="340.4" y="181.7">101</text>
<text x="71.5" y="186.8">66</text>
<text x="71.5" y="189.3">71</text>
<text x="71.5" y="191.9">72</text>
<text x="78.8" y="187.9">GND</text>
<text x="78.8" y="190.4">GND</text>
<text x="99.7" y="187.9">GND</text>
<text x="99.7" y="190.4">GND</text>
<text x="109.3" y="186.8">166</text>
<text x="109.3" y="189.3">171</text>
<text x="109.3" y="191.9">172</text>
<text x="277.2" y="190.4">_N</text>
<text x="277.5" y="187.9">_P</text>
<text x="284.6" y="189.3">99</text>
<text x="284.6" y="186.8">97</text>
<text x="325.2" y="190.4">PMOD_D3</text>
<text x="325.2" y="187.9">PMOD_D2</text>
<text x="340.4" y="191.9">105</text>
<text x="340.4" y="189.3">104</text>
<text x="340.4" y="186.8">103</text>
<text x="71.5" y="194.4">77</text>
<text x="71.5" y="196.9">85</text>
<text x="78.8" y="193">GND</text>
<text x="78.8" y="195.5">GND</text>
<text x="99.7" y="193">GND</text>
<text x="99.7" y="195.5">GND</text>
<text x="109.3" y="194.4">177</text>
<text x="109.3" y="196.9">185</text>
<text x="284.6" y="196.9">98</text>
<text x="325.2" y="195.5">PMOD_D5</text>
<text x="325.2" y="193">PMOD_D4</text>
<text x="340.4" y="196.9">107</text>
<text x="340.4" y="194.4">106</text>
<text x="71.5" y="199.5">86</text>
<text x="71.5" y="202">95</text>
<text x="78.8" y="198">GND</text>
<text x="78.8" y="200.6">GND</text>
<text x="78.8" y="203.1">GND</text>
<text x="99.7" y="198">GND</text>
<text x="99.7" y="200.6">GND</text>
<text x="99.7" y="203.1">GND</text>
<text x="109.3" y="199.5">186</text>
<text x="109.3" y="202">191</text>
<text x="277.2" y="200.6">_N</text>
<text x="277.5" y="198">_P</text>
<text x="284.6" y="199.5">100</text>
<text x="325.2" y="200.6">PMOD_D7</text>
<text x="325.2" y="198">PMOD_D6</text>
<text x="340.4" y="199.5">108</text>
<text x="71.5" y="204.6">96</text>
<text x="78.8" y="205.7">GND</text>
<text x="99.7" y="205.7">GND</text>
<text x="109.3" y="204.6">192</text>
</g>
<g font-size="1.8" fill="#800000">
<text x="287.3" y="82.4">BETA_CTRL</text>
<text x="298.1" y="100.1">µZ-FCI-SOCKET-NOHOLES-R</text>
<text x="76.5" y="112.8">BETA_POWER</text>
<text x="320.3" y="178.9">BETA_PMOD</text>
<text x="313.4" y="204.3">µZ-FCI-SOCKET-NOHOLES-R</text>
<text x="82.2" y="211.9">µZ-FCI-SOCKET-NOHOLES-R</text>
</g>
<g font-size="1.4" fill="#505050">
<text x="50.6" y="119.1">CSO_NE_V/10.6A</text>
<text x="120.8" y="119.1">PCIE_I2C_V</text>
<text x="52.5" y="124.1">PCIE_N_VCCIO</text>
<text x="120.8" y="124.1">PCIE_S_VCCIO</text>
<text x="51.4" y="126.7">PCIE_N_V/10.7B</text>
<text x="120.8" y="126.7">PCIE_S_V/10.7D</text>
<text x="56.5" y="136.8">PEX_N_V</text>
<text x="120.8" y="134.3">CSO_SW_V/10.6D</text>
<text x="120.8" y="136.8">PEX_S_V</text>
<text x="293.5" y="136.8">SE_0/1.6C</text>
<text x="55.1" y="141.9">PCIE_N_5V</text>
<text x="120.8" y="141.9">PCIE_S_5V</text>
<text x="293.5" y="139.4">SE_1/1.6C</text>
<text x="293.5" y="157.2">BANK13_SE_0/1.6C</text>
</g>
<g font-size=".8" fill="#505050">
<text x="293.3" y="146.8">NC$1</text>
<text x="293.3" y="149.3">NC$2</text>
</g>
</svg>
